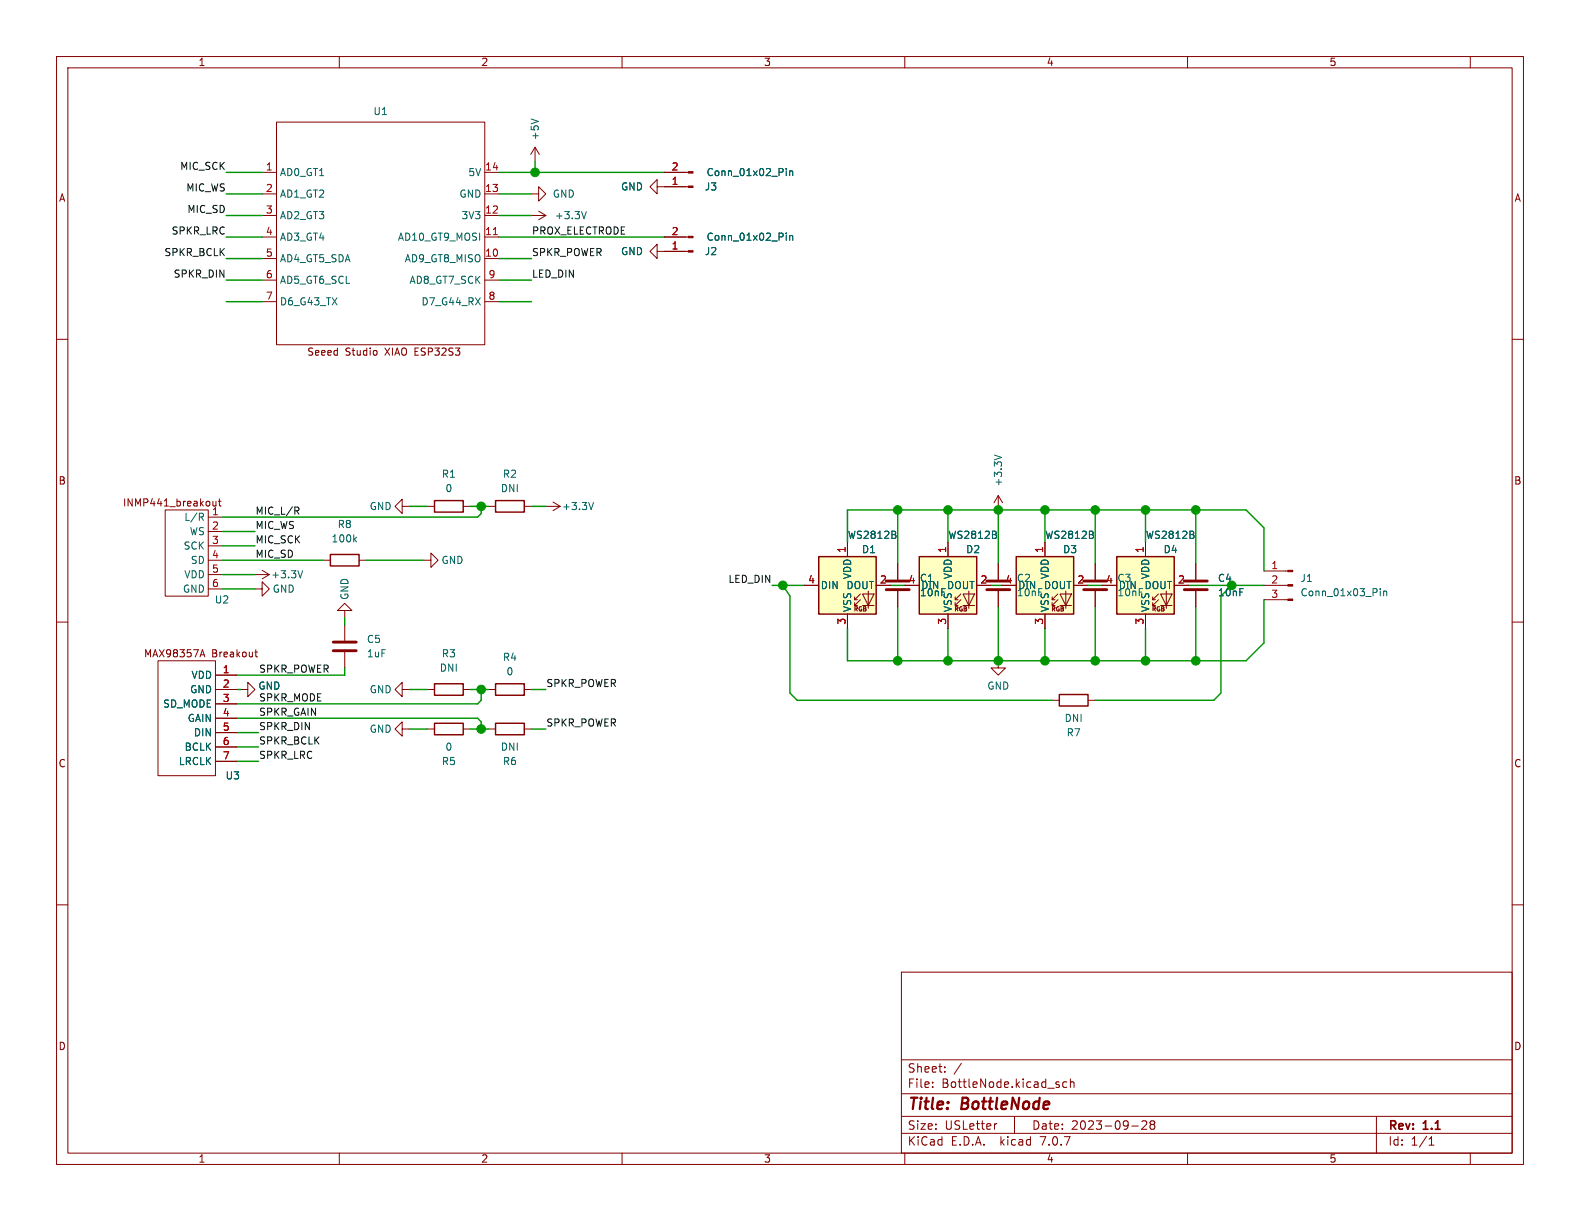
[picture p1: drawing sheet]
<svg xmlns="http://www.w3.org/2000/svg" width="279mm" height="216mm" viewBox="0 0 279 216" stroke-linecap="round" stroke-linejoin="round" font-family="sans-serif">
<g fill="none" stroke="#840000" stroke-width=".18">
<path d="M10 10h259.4v195.9h-259.4zM12 12h255.4v191.9h-255.4zM60 10v2M110 10v2M160 10v2M210 10v2M260 10v2M46.4 30.5h2.5M46.4 38.1h2.5M46.4 34.3h2.5M48.9 21.6h36.8v39.4h-36.8zM85.7 30.5h2.6"/>
<path d="M85.7 38.1h2.6M85.7 34.3h2.6M94 34.3h1.2v-1.3l1.3 1.3-1.3 1.3v-1.3M94 38.1h2.5M94.6 26l-.7 1.3M94.6 26v2.6M94.6 26l.8 1.3M95.2 37.3l1.3 .8M96.5 38.1l-1.3 .8M116.2 33v-1.2l-1.3 1.2 1.3 1.3v-1.3h5.5M117.5 30.5h4.2M10 60h2"/>
<path d="M46.4 45.7h2.5M46.4 41.9h2.5M46.4 49.5h2.5M46.4 53.3h2.5M85.7 45.7h2.6M85.7 41.9h2.6M85.7 49.5h2.6M85.7 53.3h2.6M116.2 44.5v-1.3l-1.3 1.3 1.3 1.2v-1.2h5.5M117.5 41.9h4.2M267.4 60h2M66.6 62l.1 .2-.1 .5"/>
<path d="M29.2 90.2h7.6v15.2h-7.6zM36.8 91.4h2.6M36.8 94h2.6M36.8 96.5h2.6M36.8 99.1h2.6M37.6 88.6l.1 .8M38.2 88.6v.9M38.6 88.6h.5M38.8 88.2v1.1l.3 .2M57.1 99.1h1.3M63.5 99.1h1.3M71.1 89.5v-1.2l-1.3 1.2 1.3 1.3v-1.3h1.3"/>
<path d="M74.9 99.1h1.3v-1.3l1.3 1.3-1.3 1.2v-1.2M75.6 89.5h1.2M81.9 89.5h1.3M86.4 89.5h1.2M92.7 89.5h1.3M96.5 89.5h2.6M97.8 88.8l1.3 .7M99.1 89.5l-1.3 .8M149.9 95.9v2.5M158.7 99.7v2.8M167.6 95.9v2.5M176.5 87.6v2.6"/>
<path d="M176.5 99.7v2.8M176.5 87.6l-.7 1.3M176.5 87.6l.8 1.3M184.8 95.9v2.5M193.7 99.7v2.8M202.6 95.9v2.5M211.5 99.7v2.8M10 110h2M27.9 116.8h10.2v20.4h-10.2zM35.5 115.8h.6M35.8 114.9l.4 1.2M36.8 101.6h2.6"/>
<path d="M36.8 104.1h2.6M38.1 119.4h3.8M45.1 115.3h.4M45.1 104.1h1.3v-1.2l1.2 1.2-1.2 1.3v-1.3M45.1 101.6h2.5M45.2 114.9v1.1l.3 .1M46.4 100.8l1.2 .8M47.6 101.6l-1.2 .8M61 108h1.2l-1.2-1.3-1.3 1.3h1.3v1.2M61 110.5v2.8M61 115.3v2.8M142.2 103.5h2.6"/>
<path d="M149.9 108.6v2.5M151.1 107.1h.5M151.1 106h.5M152.1 106l-1 1.1v-.5M152.1 105l-1 1v-.5M152.5 105h2.1l-1.1 2.1zM152.5 107.1h2.1M153.5 104.5v3.1M154.9 103.5h2.6M158.7 104.5v2.8M160 103.5h2.6M167.6 108.6v2.5"/>
<path d="M168.9 107.1h.5M168.9 106h.5M169.9 106l-1 1.1v-.5M169.9 105l-1 1v-.5M170.3 105h2l-1 2.1zM170.3 107.1h2M171.3 104.5v3.1M172.7 103.5h2.6M176.5 116.8v1.3h1.3l-1.3 1.3-1.2-1.3h1.2M176.5 104.5v2.8M177.2 103.5h2.5M184.8 108.6v2.5"/>
<path d="M186.1 107.1h.5M186.1 106h.5M187.1 106l-1 1.1v-.5M187.1 105l-1 1v-.5M187.5 105h2l-1 2.1zM187.5 107.1h2M188.5 104.5v3.1M189.9 103.5h2.5M193.7 104.5v2.8M194.9 103.5h2.6M202.6 108.6v2.5M203.8 107.1h.5"/>
<path d="M203.8 106h.5M204.9 106l-1.1 1.1v-.5M204.9 105l-1.1 1v-.5M205.2 105h2.1l-1.1 2.1zM205.2 107.1h2.1M206.2 104.5v3.1M207.6 103.5h2.6M211.5 104.5v2.8M223.5 106h4.2M223.5 103.5h4.2M223.5 101h4.2M267.4 110h2"/>
<path d="M38.1 121.9h3.8M38.1 124.5h3.8M38.1 127h3.8M38.1 129.5h3.8M38.1 132.1h3.8M38.1 134.6h3.8M42.5 121.9h1.3v-1.2l1.3 1.2-1.3 1.3v-1.3M71.1 121.9v-1.2l-1.3 1.2 1.3 1.3v-1.3h1.3M71.1 128.9v-1.3l-1.3 1.3 1.3 1.3v-1.3h1.3M75.6 121.9h1.2M75.6 128.9h1.2M81.9 121.9h1.3"/>
<path d="M81.9 128.9h1.3M86.4 121.9h1.2M86.4 128.9h1.2M92.7 121.9h1.3M92.7 128.9h1.3M186.1 123.8h1.2M192.4 123.8h1.3M10 160h2M267.4 160h2M159.4 171.9h108v32h-108zM159.4 197.4h108M159.4 193.4h108"/>
<path d="M159.4 187.4h108M164.9 192.1v.2M164.9 191.4v.1M167.1 189.4v.2M167.1 188.7v.1M170 188l-1.3 1.9M176.3 198.7l-.3 .1M179.4 197.4v3M187.1 191.8l.3 .2-.3 .3M187.1 191.3l.2 .1M188.6 191.4l-.4-.1-.3 .3v.4l.2 .2h.5M189.3 191.4l.2-.1 .4 .1v.9"/>
<path d="M189.3 190.8v1.5M200.1 199.1h1.2M201.9 198.3l.6-.1 .2 .1 .1 .3-.9 1.1h.9M203.6 198.8l-.2-.3 .2-.3 .5 .1 .1 .2-.3 .3M203.6 198.8l-.2 .3v.3l.2 .3 .5-.1 .1-.2-.1-.4-.2-.2M203.6 198.8h.3M243.4 197.4v6.5M60 203.9v2M110 203.9v2M159.4 200.4h108M160 203.9v2M210 203.9v2"/>
<path d="M252.7 202.5h.9M252.7 201.4l.4-.4v1.5M260 203.9v2"/>
</g>
<g fill="none" stroke="#006464" stroke-width=".18">
<path d="M93.9 21l1.3 .5M103.7 37.4l-.4 1.3M139 29.8v.1M139 30.2v.9M139.6 30.2v.9M139.6 30.3l.2-.1 .3 .1 .1 .8M139 41.2v.1M139 41.6v.9M139.6 41.6v.9M139.6 41.8l.2-.2 .3 .1 .1 .8M35.6 91.4l.4 .6M35.7 90.7l.3 .3-.1 .3-.2 .1"/>
<path d="M62.7 95.3l.3 .5M63 95l-.4 .5M105 88.8l-.5 1.3M158.3 94.6l.1 .2-.1 .3M158.3 94v.4M175.8 80.5l1.3 .4M176.1 94.6l.1 .2-.1 .3M176.1 94v.4M193.3 94.6l.1 .2-.1 .3M193.3 94v.4M211 94.6l.2 .2-.2 .3M211 94v.4"/>
<path d="M53.5 100.9l-.4 1.3M244.1 104.1v.1M244.1 104.5v.9M244.7 104.5v.9M244.7 104.6l.2-.1 .3 .1v.8"/>
</g>
<path d="M58.4 98h5.1v2.1h-5.1zM76.8 88.5h5.1v2.1h-5.1zM87.6 88.5h5.1v2.1h-5.1zM144.8 98.4h10.1v10.2h-10.1zM162.6 98.4h10.1v10.2h-10.1zM179.7 98.4h10.2v10.2h-10.2zM197.5 98.4h10.1v10.2h-10.1zM76.8 120.9h5.1v2h-5.1zM76.8 127.9h5.1v2h-5.1zM87.6 120.9h5.1v2h-5.1zM87.6 127.9h5.1v2h-5.1zM187.3 122.8h5.1v2h-5.1z" fill="none" stroke="#840000" stroke-width=".25"/>
<path d="M58.9 115.1h4.1M58.9 113.5h4.1M156.7 104.3h4.1M156.7 102.7h4.1M174.5 104.3h4.1M174.5 102.7h4.1M191.6 104.3h4.1M191.6 102.7h4.1M209.4 104.3h4.1M209.4 102.7h4.1" fill="none" stroke="#840000" stroke-width=".51"/>
<g fill="#ffffc2" stroke="#ffffc2" stroke-width=".18">
<path d="M179.7 98.4h10.2v10.2h-10.2z"/>
<path d="M162.6 98.4h10.1v10.2h-10.1z"/>
<path d="M144.8 98.4h10.1v10.2h-10.1z"/>
<path d="M197.5 98.4h10.1v10.2h-10.1z"/>
</g>
<g fill="#840000" stroke="#840000" stroke-width=".18">
<path d="M227.7 105.9h.9v.3h-.9z"/>
<path d="M227.7 103.4h.9v.2h-.9z"/>
<path d="M227.7 100.8h.9v.3h-.9z"/>
<path d="M121.7 41.8h.9v.2h-.9z"/>
<path d="M121.7 44.3h.9v.3h-.9z"/>
<path d="M121.7 30.4h.9v.2h-.9z"/>
<path d="M121.7 32.9h.9v.2h-.9z"/>
</g>
<path d="M87.2 41.5h.8" fill="none" stroke="#a90000" stroke-width=".18"/>
<path d="M52.1 89.7h.5l.3 .2-.2 .4h-.6M52.4 90.3l.5 .6" fill="none" stroke="#0f0f0f" stroke-width=".18"/>
<g fill="none" stroke="#009600" stroke-width=".25">
<path d="M40 30.5h6.4M40 38.1h6.4M40 34.3h6.4M88.3 30.5h29.2M88.3 38.1h5.7M88.3 34.3h5.7M94.6 28.6v1.9M40 45.7h6.4M40 49.5h6.4M40 41.9h6.4M40 53.3h6.4M88.3 45.7h5.7"/>
<path d="M88.3 49.5h5.7M88.3 41.9h29.2M88.3 53.3h5.7M39.4 99.1h17.7M39.4 96.5h5.7M39.4 94h5.7M64.8 99.1h10.1M72.4 89.5h3.2M83.2 89.5h3.2M85.1 89.5v1.3l-.6 .6h-45.1M94 89.5h2.5M149.9 95.9v-5.7h70.4l3.2 3.1v7.7"/>
<path d="M158.7 90.2v9.5M167.6 90.2v5.7M176.5 90.2v9.5M184.8 90.2v5.7M193.7 90.2v9.5M202.6 90.2v5.7M211.5 90.2v9.5M39.4 101.6h5.7M39.4 104.1h5.7M61 118.1v1.3h-19.1M61 109.2v1.3M136.5 103.5h5.7"/>
<path d="M138.4 103.5l1.3 1.9v17.2l1.3 1.2h45.1M157.5 103.5h2.5M158.7 107.3v9.5M167.6 111.1v5.7M175.3 103.5h1.9M176.5 107.3v9.5M184.8 111.1v5.7M192.4 103.5h2.5M193.7 107.3v9.5M202.6 111.1v5.7M210.2 103.5h13.3M211.5 107.3v9.5"/>
<path d="M217.8 103.5l-1.9 1.9v17.2l-1.3 1.2h-20.9M223.5 106v7.7l-3.2 3.1h-70.4v-5.7M41.9 121.9h.6M41.9 127h42.6l.6 .6v1.3M41.9 132.1h3.8M41.9 129.5h3.8M41.9 134.6h3.8M72.4 121.9h3.2M72.4 128.9h3.2M83.2 121.9h3.2M83.2 128.9h3.2M85.1 121.9v1.9l-.6 .7h-42.6"/>
<path d="M94 121.9h2.5M94 128.9h2.5"/>
</g>
<g fill="#009600" stroke="#009600" stroke-width=".18">
<circle cx="193.7" cy="116.8" r=".76"/>
<circle cx="211.5" cy="116.8" r=".76"/>
<circle cx="202.6" cy="116.8" r=".76"/>
<circle cx="217.8" cy="103.5" r=".76"/>
<circle cx="193.7" cy="90.2" r=".76"/>
<circle cx="202.6" cy="90.2" r=".76"/>
<circle cx="211.5" cy="90.2" r=".76"/>
<circle cx="85.1" cy="121.9" r=".76"/>
<circle cx="167.6" cy="116.8" r=".76"/>
<circle cx="158.7" cy="116.8" r=".76"/>
<circle cx="138.4" cy="103.5" r=".76"/>
<circle cx="85.1" cy="128.9" r=".76"/>
<circle cx="167.6" cy="90.2" r=".76"/>
<circle cx="158.7" cy="90.2" r=".76"/>
<circle cx="176.5" cy="90.2" r=".76"/>
<circle cx="184.8" cy="90.2" r=".76"/>
<circle cx="184.8" cy="116.8" r=".76"/>
<circle cx="176.5" cy="116.8" r=".76"/>
<circle cx="85.1" cy="89.5" r=".76"/>
<circle cx="94.6" cy="30.5" r=".76"/>
</g>
<g font-size="2.8" fill="#840000">
<text x="160.4" y="196.8">Title:</text>
<text x="170.1" y="196.8">BottleNode</text>
</g>
<g font-size="2.1" fill="#840000">
<text x="160.4" y="189.9">Sheet:</text>
<text x="160.4" y="192.6">File:</text>
<text x="166.5" y="192.6">BottleNode.kicad_sch</text>
<text x="160.4" y="202.8">KiCad</text>
<text x="160.4" y="200">Size:</text>
<text x="167.1" y="200">USLetter</text>
<text x="168.1" y="202.8">E.D.A.</text>
<text x="177" y="202.8">kicad</text>
<text x="182.4" y="200">Date:</text>
<text x="184.2" y="202.8">7.0.7</text>
<text x="189.4" y="200">2023-09-28</text>
<text x="245.4" y="200.2">Rev:</text>
<text x="245.4" y="202.8">Id:</text>
<text x="249.5" y="202.8">1/1</text>
<text x="251.8" y="200.2">1.1</text>
</g>
<g font-size="1.8" fill="#840000">
<text x="35" y="11.9">1</text>
<text x="85" y="11.9">2</text>
<text x="135" y="11.9">3</text>
<text x="185" y="11.9">4</text>
<text x="235" y="11.9">5</text>
<text x="10.3" y="35.9">A</text>
<text x="267.7" y="35.9">A</text>
<text x="54.2" y="63.1">Seeed</text>
<text x="61" y="63.1">Studio</text>
<text x="68.2" y="63.1">XIAO ESP32S3</text>
<text x="10.3" y="85.9">B</text>
<text x="21.6" y="89.8">INMP441_breakout</text>
<text x="267.7" y="85.9">B</text>
<text x="25.3" y="116.4">MAX98357A</text>
<text x="37.4" y="116.4">Breakout</text>
<text x="10.3" y="135.9">C</text>
<text x="267.7" y="135.9">C</text>
<text x="10.3" y="185.9">D</text>
<text x="267.7" y="185.9">D</text>
<text x="35" y="205.8">1</text>
<text x="85" y="205.8">2</text>
<text x="135" y="205.8">3</text>
<text x="185" y="205.8">4</text>
<text x="235" y="205.8">5</text>
</g>
<g font-size="1.8" fill="#006464">
<text x="65.9" y="20.5">U1</text>
<text x="95.5" y="24.9" transform="rotate(-90 95.5 24.9)">+5V</text>
<text x="49.4" y="31.3">AD0_GT1</text>
<text x="49.4" y="35.2">AD1_GT2</text>
<text x="81.1" y="35.2">GND</text>
<text x="82.7" y="31.3">5V</text>
<text x="97.7" y="35.2">GND</text>
<text x="109.7" y="33.9">GND</text>
<text x="124.5" y="33.9">J3</text>
<text x="124.8" y="31.3">Conn_01x02_Pin</text>
<text x="49.4" y="39">AD2_GT3</text>
<text x="81.5" y="39">3V3</text>
<text x="98" y="39">+3.3V</text>
<text x="49.4" y="42.8">AD3_GT4</text>
<text x="49.4" y="46.6">AD4_GT5_SDA</text>
<text x="70.3" y="42.8">AD10_GT9_MOSI</text>
<text x="71.5" y="46.6">AD9_GT8_MISO</text>
<text x="109.7" y="45.3">GND</text>
<text x="124.5" y="45.3">J2</text>
<text x="124.8" y="42.8">Conn_01x02_Pin</text>
<text x="49.4" y="50.4">AD5_GT6_SCL</text>
<text x="72.3" y="50.4">AD8_GT7_SCK</text>
<text x="49.4" y="54.2">D6_G43_TX</text>
<text x="74.4" y="54.2">D7_G44_RX</text>
<text x="78" y="84.7">R1</text>
<text x="78.7" y="87.2">0</text>
<text x="88.5" y="87.2">DNI</text>
<text x="88.8" y="84.7">R2</text>
<text x="177.4" y="86.1" transform="rotate(-90 177.4 86.1)">+3.3V</text>
<text x="32.5" y="92.3">L/R</text>
<text x="33.5" y="94.8">WS</text>
<text x="59.6" y="93.6">R8</text>
<text x="65.3" y="90.4">GND</text>
<text x="99.3" y="90.4">+3.3V</text>
<text x="149.8" y="95.5">WS2812B</text>
<text x="167.6" y="95.5">WS2812B</text>
<text x="184.7" y="95.5">WS2812B</text>
<text x="202.5" y="95.5">WS2812B</text>
<text x="32.4" y="97.4">SCK</text>
<text x="33.6" y="99.9">SD</text>
<text x="58.5" y="96.1">100k</text>
<text x="78" y="99.9">GND</text>
<text x="152.3" y="98">D1</text>
<text x="170.7" y="98">D2</text>
<text x="187.9" y="98">D3</text>
<text x="205.7" y="98">D4</text>
<text x="32.2" y="105">GND</text>
<text x="32.5" y="102.5">VDD</text>
<text x="37.9" y="106.9">U2</text>
<text x="47.9" y="102.5">+3.3V</text>
<text x="48.1" y="105">GND</text>
<text x="61.8" y="106.2" transform="rotate(-90 61.8 106.2)">GND</text>
<text x="145" y="104.4">DIN</text>
<text x="149.6" y="104.4">DOUT</text>
<text x="150.7" y="102.5" transform="rotate(-90 150.7 102.5)">VDD</text>
<text x="162.6" y="103.1">C1</text>
<text x="162.6" y="105.6">10nF</text>
<text x="162.8" y="104.4">DIN</text>
<text x="167.4" y="104.4">DOUT</text>
<text x="168.5" y="102.5" transform="rotate(-90 168.5 102.5)">VDD</text>
<text x="179.7" y="103.1">C2</text>
<text x="179.7" y="105.6">10nF</text>
<text x="180" y="104.4">DIN</text>
<text x="184.5" y="104.4">DOUT</text>
<text x="185.6" y="102.5" transform="rotate(-90 185.6 102.5)">VDD</text>
<text x="197.5" y="103.1">C3</text>
<text x="197.5" y="105.6">10nF</text>
<text x="197.7" y="104.4">DIN</text>
<text x="202.3" y="104.4">DOUT</text>
<text x="203.4" y="102.5" transform="rotate(-90 203.4 102.5)">VDD</text>
<text x="215.3" y="103.1">C4</text>
<text x="215.3" y="105.6">10nF</text>
<text x="229.9" y="103.1">J1</text>
<text x="229.9" y="105.6">Conn_01x03_Pin</text>
<text x="64.8" y="113.9">C5</text>
<text x="150.7" y="108.3" transform="rotate(-90 150.7 108.3)">VSS</text>
<text x="168.5" y="108.3" transform="rotate(-90 168.5 108.3)">VSS</text>
<text x="185.6" y="108.3" transform="rotate(-90 185.6 108.3)">VSS</text>
<text x="203.4" y="108.3" transform="rotate(-90 203.4 108.3)">VSS</text>
<text x="64.8" y="116.4">1uF</text>
<text x="77.7" y="119">DNI</text>
<text x="78" y="116.4">R3</text>
<text x="88.8" y="117.1">R4</text>
<text x="89.5" y="119.6">0</text>
<text x="28.7" y="125.3">SD_MODE</text>
<text x="33.5" y="122.8">GND</text>
<text x="33.8" y="120.2">VDD</text>
<text x="45.6" y="122.1">GND</text>
<text x="65.3" y="122.8">GND</text>
<text x="174.5" y="122.1">GND</text>
<text x="33.1" y="127.9">GAIN</text>
<text x="34.2" y="130.4">DIN</text>
<text x="65.3" y="129.8">GND</text>
<text x="188.2" y="127.9">DNI</text>
<text x="188.5" y="130.4">R7</text>
<text x="31.5" y="135.5">LRCLK</text>
<text x="32.6" y="132.9">BCLK</text>
<text x="78" y="135.5">R5</text>
<text x="78.7" y="132.9">0</text>
<text x="88.5" y="132.9">DNI</text>
<text x="88.8" y="135.5">R6</text>
<text x="39.8" y="138">U3</text>
</g>
<g font-size="1.8" fill="#0f0f0f">
<text x="31.8" y="30.1">MIC_SCK</text>
<text x="32.8" y="33.9">MIC_WS</text>
<text x="30.2" y="41.6">SPKR_LRC</text>
<text x="33" y="37.8">MIC_SD</text>
<text x="94" y="41.6">PROX_ELECTRODE</text>
<text x="29" y="45.4">SPKR_BCLK</text>
<text x="94" y="45.4">SPKR_POWER</text>
<text x="30.6" y="49.2">SPKR_DIN</text>
<text x="94" y="49.2">LED_DIN</text>
<text x="45.1" y="93.6">MIC_WS</text>
<text x="45.1" y="91.1">MIC_L/R</text>
<text x="45.1" y="98.7">MIC_SD</text>
<text x="45.1" y="96.2">MIC_SCK</text>
<text x="128.7" y="103.2">LED_DIN</text>
<text x="45.7" y="119">SPKR_POWER</text>
<text x="45.7" y="124.1">SPKR_MODE</text>
<text x="96.5" y="121.6">SPKR_POWER</text>
<text x="45.7" y="131.7">SPKR_BCLK</text>
<text x="45.7" y="126.7">SPKR_GAIN</text>
<text x="45.7" y="129.2">SPKR_DIN</text>
<text x="96.5" y="128.6">SPKR_POWER</text>
<text x="45.7" y="134.3">SPKR_LRC</text>
</g>
<g font-size="1.8" fill="#a90000">
<text x="46.9" y="30.2">1</text>
<text x="46.9" y="34">2</text>
<text x="85.7" y="34">13</text>
<text x="85.7" y="30.2">14</text>
<text x="118.7" y="32.8">1</text>
<text x="118.7" y="30.2">2</text>
<text x="46.9" y="37.8">3</text>
<text x="46.9" y="41.7">4</text>
<text x="85.7" y="41.7">11</text>
<text x="85.7" y="37.8">12</text>
<text x="118.7" y="41.7">2</text>
<text x="46.9" y="45.5">5</text>
<text x="85.7" y="45.5">10</text>
<text x="118.7" y="44.2">1</text>
<text x="46.9" y="49.3">6</text>
<text x="46.9" y="53.1">7</text>
<text x="86.3" y="53.1">8</text>
<text x="86.3" y="49.3">9</text>
<text x="37.4" y="91.2">1</text>
<text x="37.4" y="93.7">2</text>
<text x="37.4" y="96.3">3</text>
<text x="37.4" y="98.8">4</text>
<text x="37.4" y="101.3">5</text>
<text x="149.6" y="97.9" transform="rotate(-90 149.6 97.9)">1</text>
<text x="167.4" y="97.9" transform="rotate(-90 167.4 97.9)">1</text>
<text x="184.5" y="97.9" transform="rotate(-90 184.5 97.9)">1</text>
<text x="202.3" y="97.9" transform="rotate(-90 202.3 97.9)">1</text>
<text x="224.7" y="100.7">1</text>
<text x="37.4" y="103.9">6</text>
<text x="142.8" y="103.3">4</text>
<text x="155.5" y="103.3">2</text>
<text x="160.6" y="103.3">4</text>
<text x="173.3" y="103.3">2</text>
<text x="177.7" y="103.3">4</text>
<text x="190.4" y="103.3">2</text>
<text x="195.5" y="103.3">4</text>
<text x="208.2" y="103.3">2</text>
<text x="224.7" y="103.3">2</text>
<text x="224.7" y="105.8">3</text>
<text x="149.6" y="110.6" transform="rotate(-90 149.6 110.6)">3</text>
<text x="167.4" y="110.6" transform="rotate(-90 167.4 110.6)">3</text>
<text x="184.5" y="110.6" transform="rotate(-90 184.5 110.6)">3</text>
<text x="202.3" y="110.6" transform="rotate(-90 202.3 110.6)">3</text>
<text x="39.3" y="119.1">1</text>
<text x="39.3" y="121.7">2</text>
<text x="39.3" y="124.2">3</text>
<text x="39.3" y="126.7">4</text>
<text x="39.3" y="129.3">5</text>
<text x="39.3" y="131.8">6</text>
<text x="39.3" y="134.4">7</text>
</g>
<g font-size="1.1" fill="#840000">
<text x="150.9" y="108.3">RGB</text>
<text x="168.6" y="108.3">RGB</text>
<text x="185.8" y="108.3">RGB</text>
<text x="203.6" y="108.3">RGB</text>
</g>
</svg>
